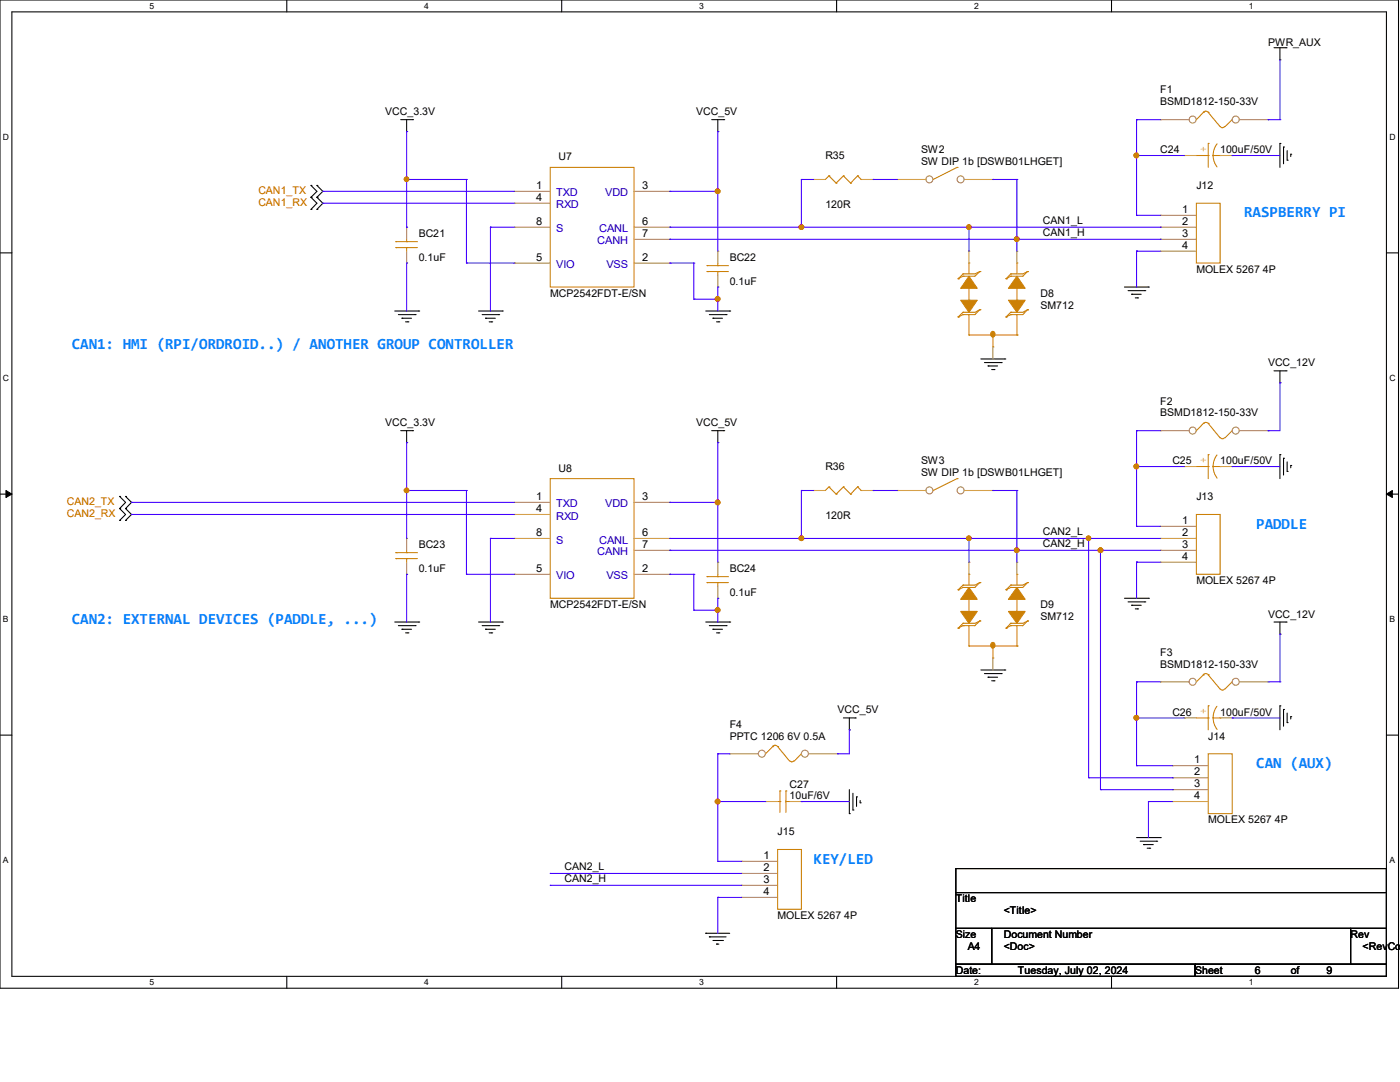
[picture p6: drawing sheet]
<svg xmlns="http://www.w3.org/2000/svg" width="279mm" height="216mm" viewBox="0 0 279 216" stroke-linecap="round" stroke-linejoin="round" font-family="sans-serif">
<path d="M0 0h279.1v197.2h-279.1zM2.4 2.4h274.3v192.4h-274.3z" fill="none" stroke="#000" stroke-width=".21"/>
<g fill="#fff">
<path d="M29.8 .3h.9v1.9h-.9z"/>
<path d="M29.8 195.1h.9v1.9h-.9z"/>
</g>
<path d="M57.2 0v2.4M57.2 194.8v2.4" fill="none" stroke="#000" stroke-width=".21"/>
<g fill="#fff">
<path d="M84.7 .3h.9v1.9h-.9z"/>
<path d="M84.7 195.1h.9v1.9h-.9z"/>
</g>
<path d="M112.1 0v2.4M112.1 194.8v2.4" fill="none" stroke="#000" stroke-width=".21"/>
<g fill="#fff">
<path d="M139.5 .3h1v1.9h-1z"/>
<path d="M139.5 195.1h1v1.9h-1z"/>
</g>
<path d="M167 0v2.4M167 194.8v2.4" fill="none" stroke="#000" stroke-width=".21"/>
<g fill="#fff">
<path d="M194.4 .3h.9v1.9h-.9z"/>
<path d="M194.4 195.1h.9v1.9h-.9z"/>
</g>
<path d="M221.8 0v2.4M221.8 194.8v2.4" fill="none" stroke="#000" stroke-width=".21"/>
<g fill="#fff">
<path d="M249.3 .3h.9v1.9h-.9z"/>
<path d="M249.3 195.1h.9v1.9h-.9z"/>
<path d="M.6 26.4h1.2v1.9h-1.2z"/>
<path d="M277.3 26.4h1.2v1.9h-1.2z"/>
<path d="M.6 74.5h1.2v1.9h-1.2z"/>
<path d="M277.3 74.5h1.2v1.9h-1.2z"/>
</g>
<path d="M0 50.5h2.4M276.7 50.5h2.4" fill="none" stroke="#000" stroke-width=".21"/>
<g fill="#fff">
<path d="M.6 122.6h1.1v1.9h-1.1z"/>
<path d="M277.3 122.6h1.1v1.9h-1.1z"/>
</g>
<path d="M0 98.6h2.4M276.7 98.6h2.4" fill="none" stroke="#000" stroke-width=".21"/>
<path d="M1.2 97.9l1.2 .7-1.2 .7zM276.7 98.6l1.2-.7v1.4z" fill="#000" stroke="#000" stroke-width=".2"/>
<g fill="#fff">
<path d="M.6 170.7h1.1v1.9h-1.1z"/>
<path d="M277.3 170.7h1.1v1.9h-1.1z"/>
</g>
<g fill="none" stroke="#000" stroke-width=".21">
<path d="M254.3 9.5h2.4M255.4 11.9h.1M255.4 9.5v2.4M256.7 9.5h.1M62.1 39.4h.1M62.1 37h.1M62.1 39.4l1.1 1.2-1.1 1.2M62.1 37l1.1 1.2-1.1 1.2M63.2 39.4h.1M63.2 37h.1M63.2 39.4l1.2 1.2-1.2 1.2M63.2 37l1.2 1.2-1.2 1.2"/>
<path d="M80 23.9h2.3M81.2 26.2h.1M81.2 23.9v2.3M82.3 23.9h.1M142 23.9h2.4M143.3 26.2h.1M143.3 23.9v2.3M144.4 23.9h.1M255.4 28.6h.1M255.4 28.6v4.8M256.2 29.3h.1M256.2 29.3v3.4"/>
<path d="M256.9 32h.1M256.9 30.1v1.9M257.6 30.8h.1M257.6 30.8v.4M62.1 41.8h.1M63.2 41.8h.1M224.4 57.3h4.8M225.1 58h3.4M225.8 58.7h.1M225.8 58.7h2M226.6 59.4h.4M227 59.4h.1"/>
<path d="M228.5 58h.1M229.2 57.3h.1M78.8 62.1h4.8M79.5 62.8h3.3M80.2 63.5h.1M80.2 63.5h1.9M80.9 64.2h.5M81.4 64.2h.1M82.8 62.8h.1M83.6 62.1h.1M95.5 62.1h4.7M96.2 62.8h3.3"/>
<path d="M96.9 63.5h.1M96.9 63.5h1.9M97.6 64.2h.5M98.1 64.2h.1M99.5 62.8h.1M100.2 62.1h.1M140.8 62.1h4.8M141.6 62.8h3.3M142.3 63.5h.1M142.3 63.5h1.9M143 64.2h.5M143.5 64.2h.1"/>
<path d="M144.9 62.8h.1M145.6 62.1h.1M195.7 71.6h4.8M196.5 72.3h3.3M197.2 73h.1M197.2 73h1.9M197.9 73.7h.5M198.4 73.7h.1M199.8 72.3h.1M200.5 71.6h.1M254.3 74h2.4M255.4 76.4h.1"/>
<path d="M255.4 74v2.4M256.7 74h.1M23.9 99.1h.1M23.9 99.1l1.2 1.1-1.2 1.3M25.1 99.1h.1M25.1 99.1l1.1 1.1-1.1 1.3M80 85.9h2.3M81.2 88.3h.1M81.2 85.9v2.4M82.3 85.9h.1M142 85.9h2.4M143.3 88.3h.1"/>
<path d="M143.3 85.9v2.4M144.4 85.9h.1M255.4 90.7h.1M255.4 90.7v4.8M256.2 91.4h.1M256.2 91.4v3.4M256.9 94.1h.1M256.9 92.2v1.9M257.6 92.9h.1M257.6 92.9v.4M23.9 101.5h.1M23.9 103.8h.1"/>
<path d="M23.9 101.5l1.2 1.2-1.2 1.1M25.1 103.8h.1M25.1 101.5h.1M25.1 101.5l1.1 1.2-1.1 1.1M224.4 119.4h4.8M229.2 119.4h.1M78.8 124.1h4.8M79.5 124.8h3.3M80.2 125.6h.1M80.2 125.6h1.9M80.9 126.3h.5M81.4 126.3h.1"/>
<path d="M82.8 124.8h.1M83.6 124.1h.1M95.5 124.1h4.7M96.2 124.8h3.3M96.9 125.6h.1M96.9 125.6h1.9M97.6 126.3h.5M98.1 126.3h.1M99.5 124.8h.1M100.2 124.1h.1M140.8 124.1h4.8M141.6 124.8h3.3"/>
<path d="M142.3 125.6h.1M142.3 125.6h1.9M143 126.3h.5M143.5 126.3h.1M144.9 124.8h.1M145.6 124.1h.1M195.7 133.7h4.8M196.5 134.4h3.3M197.2 135.1h.1M197.2 135.1h1.9M197.9 135.8h.5M198.4 135.8h.1"/>
<path d="M199.8 134.4h.1M200.5 133.7h.1M225.1 120.1h3.4M225.8 120.8h.1M225.8 120.8h2M226.6 121.5h.4M227 121.5h.1M228.5 120.1h.1M254.3 124.1h2.4M255.4 126.5h.1M255.4 124.1v2.4M256.7 124.1h.1"/>
<path d="M0 146.7h2.4M168.3 143.3h2.4M169.5 145.6h.1M169.5 143.3v2.3M169.5 157.6v4.7M170.2 158.3v3.3M170.7 143.3h.1M170.9 159h.1M170.9 159v1.9M171.7 159.7v.5M255.4 140.8h.1M255.4 140.8v4.8"/>
<path d="M256.2 141.6h.1M256.2 141.6v3.3M256.9 144.2h.1M256.9 142.3v1.9M257.6 143h.1M257.6 143v.5M276.7 146.7h2.4M169.5 162.3h.1M170.2 161.6h.1M171.7 160.2h.1M190.8 173.3h85.9v4.8h-85.9zM190.8 178.1h85.9v7.2h-85.9z"/>
<path d="M226.8 167.1h4.8M227.5 167.9h3.3M228.2 168.5h.1M228.2 168.5h2M228.9 169.2h.5M229.4 169.2h.1M230.8 167.9h.1M231.6 167.1h.1M140.8 186.2h.1M140.8 186.2h4.8M141.6 186.9h.1M141.6 186.9h3.3"/>
<path d="M142.3 187.7h1.9M143 188.4h.1M143 188.4h.5M144.2 187.7h.1M190.8 185.3h7.1v7.1h-7.1zM190.8 192.4h47.7v2.4h-47.7zM197.9 185.3h71.6v7.1h-71.6zM238.5 192.4h38.2v2.4h-38.2zM269.5 185.3h7.2v7.1h-7.2z"/>
</g>
<g fill="none" stroke="#cc8006" stroke-width=".21">
<path d="M109.8 33.4h16.7v23.9h-16.7zM165.4 35.1h.1M165.4 35.1l-.7 .7M165.4 35.1l1.5 1.4M166.9 36.5h.1M168.3 35.1h.1M168.3 35.1l-1.4 1.4M168.3 35.1l1.5 1.4M169.8 36.5h.1M171.2 35.1h.1M171.2 35.1l-1.4 1.4M171.2 35.1l.7 .7"/>
<path d="M171.9 35.8h.1M191 33.4h.1M191 33.4l-4.8 2.4M238.8 31h2.3M241.1 28.6h.1M241.1 31h.1M241.1 28.6v4.8M242.1 31l.3 1.5 .5 .8M242.1 31h1.4M242.9 28.7l-.7 1.3-.1 1M243.5 31h.1M141.1 54.2h.1"/>
<path d="M141.1 53h.1M141.1 54.2h4.3M141.1 53h4.3M143.3 53h.1M143.3 54.2h.1M143.3 52.5v.5M143.3 54.2v.7M238.8 40.6h4.7v11.9h-4.7zM79 111.5h.1M79 110.3h.1M79 111.5h4.3M79 110.3h4.3"/>
<path d="M81.2 110.3h.1M81.2 111.5h.1M81.2 109.8v.5M81.2 111.5v.7M155.2 159.9h.5M155.7 159.9h.1M155.7 157.8h.1M155.7 157.8v4.3M156.8 157.8h.1M156.8 159.9h.1M156.8 159.9h.8M156.8 157.8v4.3"/>
<path d="M238.8 143.3h2.3M241.1 140.8h.1M241.1 143.3h.1M241.1 140.8v4.8M242.1 143.3l.1 .9 .7 1.3M242.1 143.3h1.4M242.9 140.9l-.7 1.3-.1 1.1M243.5 143.3h.1"/>
</g>
<g fill="none" stroke="#a84" stroke-width=".21">
<path d="M102.7 38.2h.1M102.7 38.2h7.1M126.5 38.2h7.2M133.7 38.2h.1M162.3 35.8h.1M162.3 35.8h2.4M171.9 35.8h2.4M174.3 35.8h.1M236.3 31h.1M236.3 31h2.5M243.5 31h2.4M245.9 31h.1"/>
<path d="M102.7 40.6h.1M102.7 45.3h.1M102.7 52.5h.1M102.7 45.3h7.1M102.7 52.5h7.1M102.7 40.6h7.1M126.5 45.3h7.2M126.5 47.8h7.2M126.5 52.5h7.2M133.7 52.5h.1M133.7 47.8h.1M133.7 45.3h.1"/>
<path d="M143.3 50.1h.1M143.3 57.3h.1M143.3 50.1v2.4M143.3 54.9v2.4M231.6 43h.1M231.6 45.3h.1M231.6 47.8h.1M231.6 50.1h.1M231.6 43h7.2M231.6 45.3h7.2M231.6 47.8h7.2M231.6 50.1h7.2"/>
<path d="M81.2 107.4h.1M81.2 114.6h.1M81.2 107.4v2.4M81.2 112.2v2.4M152.8 159.9h.1M152.8 159.9h2.4M157.6 159.9h2.3M159.9 159.9h.1M236.3 143.3h.1M236.3 143.3h2.5M243.5 143.3h2.4M245.9 143.3h.1"/>
</g>
<circle cx="185.5" cy="35.8" r=".7" fill="#fff" stroke="#a84" stroke-width=".21"/>
<path d="M179.1 35.8h.1M179.1 35.8h5.7" fill="none" stroke="#a84" stroke-width=".21"/>
<circle cx="191.7" cy="35.8" r=".7" fill="#fff" stroke="#a84" stroke-width=".21"/>
<g fill="none" stroke="#a84" stroke-width=".21">
<path d="M192.4 35.8h5.8M198.2 35.8h.1M81.2 45.3h.1M81.2 52.5h.1M81.2 45.3v2.5M81.2 50.1v2.4M162.3 97.9h.1M162.3 97.9h2.4M171.9 97.9h2.4M174.3 97.9h.1M102.7 100.2h.1M102.7 102.7h.1"/>
<path d="M102.7 107.4h.1M102.7 114.6h.1M102.7 100.2h7.1M102.7 114.6h7.1M102.7 102.7h7.1M102.7 107.4h7.1M126.5 100.2h7.2M126.5 114.6h7.2M126.5 107.4h7.2M126.5 109.8h7.2M133.7 114.6h.1M133.7 100.2h.1"/>
<path d="M133.7 109.8h.1M133.7 107.4h.1"/>
</g>
<g fill="none" stroke="#cc8006" stroke-width=".21">
<path d="M79 49.4h.1M79 48.2h.1M79 49.4h4.3M79 48.2h4.3M81.2 48.2h.1M81.2 49.4h.1M81.2 47.8v.4M81.2 49.4v.7M109.8 95.5h16.7v23.9h-16.7zM165.4 97.2h.1M165.4 97.2l-.7 .7M165.4 97.2l1.5 1.4"/>
<path d="M166.9 98.6h.1M168.3 97.2h.1M168.3 97.2l-1.4 1.4M168.3 97.2l1.5 1.4M169.8 98.6h.1M171.2 97.2h.1M171.2 97.2l-1.4 1.4M171.2 97.2l.7 .7M171.9 97.9h.1M240.1 84.5a.72 .72 0 0 1 1 0M240.2 84.5h.1M240.2 84.5l-1.4 1.4"/>
<path d="M241.1 84.5h.1M241.1 84.5l2.4 2.9M244.4 87.3a.48 .48 0 0 1-.8 0M245.9 85.9h.1M245.9 85.9l-1.4 1.5"/>
</g>
<circle cx="238" cy="85.9" r=".7" fill="#fff" stroke="#a84" stroke-width=".21"/>
<path d="M231.6 85.9h.1M231.6 85.9h5.7" fill="none" stroke="#a84" stroke-width=".21"/>
<circle cx="246.6" cy="85.9" r=".7" fill="#fff" stroke="#a84" stroke-width=".21"/>
<g fill="none" stroke="#a84" stroke-width=".21">
<path d="M193.4 50.1h.1M193.4 50.1v2.4M202.9 50.1h.1M202.9 50.1v2.4M198.2 71.6h.1M198.2 69.2v2.4M247.4 85.9h5.7M253.1 85.9h.1M234 152.8h.1M234 155.2h.1M234 157.6h.1M234 159.9h.1"/>
<path d="M234 152.8h7.1M234 155.2h7.1M234 157.6h7.1M234 159.9h7.1M148 171.9h.1M148 174.3h.1M148 176.7h.1M148 179.1h.1M148 171.9h7.2M148 174.3h7.2M148 176.7h7.2M148 179.1h7.2"/>
</g>
<g fill="none" stroke="#cc8006" stroke-width=".21">
<path d="M191.2 55.6h.1M192.2 54.7h.1M192.2 55.1h.1M192.2 54.7l-1 .9M192.2 55.1l-1 .5M193.4 52.5h.1M193.4 59.9h.1M193.4 52.5v2.2M193.4 57.5v2.4M195.5 54.2h.1M195.5 54.2l-.9 .5h-2.4M195.5 54.2l-.9 .9h-2.4"/>
<path d="M200.8 55.6h.1M201.7 54.7h.1M201.7 55.1h.1M201.7 54.7l-.9 .9M201.7 55.1l-.9 .5M202.9 59.9h.1M202.9 52.5h.1M202.9 52.5v2.2M202.9 57.5v2.4M205.1 54.2h.1M205.1 54.2l-1 .5h-2.4M205.1 54.2l-1 .9h-2.4"/>
<path d="M191.2 63.2h.1M192.2 62.8h.1M192.2 62.3h.1M192.2 62.8l-1 .4M192.2 62.3l-1 .9M193.4 66.8h.1M193.4 60.4h.1M193.4 60.4v1.9M193.4 62.8v4M193.4 66.8h9.5M195.5 61.8h.1M195.5 61.8l-.9 1h-2.4"/>
<path d="M195.5 61.8l-.9 .5h-2.4M198.2 69.2h.1M198.2 67.3v1.9M200.8 63.2h.1M201.7 62.8h.1M201.7 62.3h.1M201.7 62.3l-.9 .9M201.7 62.8l-.9 .4M202.9 66.8h.1M202.9 60.4h.1M202.9 60.4v1.9M202.9 62.8v4"/>
<path d="M205.1 61.8h.1M205.1 61.8l-1 1h-2.4M205.1 61.8l-1 .5h-2.4M191 95.5h.1M191 95.5l-4.8 2.4M241.1 150.4h4.8v11.9h-4.8zM155.2 169.5h4.7v11.9h-4.7z"/>
</g>
<g fill="#cc8006" stroke="#cc8006" stroke-width=".21">
<path d="M191.7 59.9h3.3l-1.6 2.4z" fill-rule="evenodd"/>
<path d="M193.4 55.1l1.6 2.4h-3.3z" fill-rule="evenodd"/>
<path d="M197.9 66.2a.52 .52 0 0 1 .7 .5 .52 .52 0 0 1-.7 .5 .66 .66 0 0 1 0-1z" fill-rule="evenodd"/>
<path d="M201.3 59.9h3.3l-1.7 2.4z" fill-rule="evenodd"/>
<path d="M202.9 55.1l1.7 2.4h-3.3z" fill-rule="evenodd"/>
</g>
<circle cx="185.5" cy="97.9" r=".7" fill="#fff" stroke="#a84" stroke-width=".21"/>
<path d="M179.1 97.9h.1M179.1 97.9h5.7" fill="none" stroke="#a84" stroke-width=".21"/>
<circle cx="191.7" cy="97.9" r=".7" fill="#fff" stroke="#a84" stroke-width=".21"/>
<path d="M192.4 97.9h5.8M198.2 97.9h.1M143.3 112.2h.1M143.3 119.4h.1M143.3 112.2v2.4M143.3 117v2.4" fill="none" stroke="#a84" stroke-width=".21"/>
<g fill="none" stroke="#cc8006" stroke-width=".21">
<path d="M240.1 22.4a.7 .7 0 0 1 1.1 0M240.2 22.4h.1M240.2 22.4l-1.4 1.5M241.1 22.4h.1M241.1 22.4l2.4 2.9M244.4 25.2a.48 .48 0 0 1-.8 0M245.9 23.9h.1M245.9 23.9l-1.4 1.4M141.1 116.2h.1M141.1 115.1h.1M141.1 116.2h4.3M141.1 115.1h4.3"/>
<path d="M143.3 115.1h.1M143.3 116.2h.1M143.3 114.6v.5M143.3 116.2v.8"/>
</g>
<circle cx="238" cy="23.9" r=".7" fill="#fff" stroke="#a84" stroke-width=".21"/>
<path d="M231.6 23.9h.1M231.6 23.9h5.7" fill="none" stroke="#a84" stroke-width=".21"/>
<circle cx="246.6" cy="23.9" r=".7" fill="#fff" stroke="#a84" stroke-width=".21"/>
<g fill="none" stroke="#a84" stroke-width=".21">
<path d="M247.4 23.9h5.7M253.1 23.9h.1M193.4 112.2h.1M193.4 112.2v2.4M202.9 112.2h.1M202.9 112.2v2.4M231.6 105h.1M231.6 107.4h.1M231.6 109.8h.1M231.6 112.2h.1M231.6 105h7.2M231.6 107.4h7.2"/>
<path d="M231.6 109.8h7.2M231.6 112.2h7.2M198.2 133.7h.1M198.2 131.3v2.4"/>
</g>
<g fill="none" stroke="#cc8006" stroke-width=".21">
<path d="M191.2 117.7h.1M192.2 116.8h.1M192.2 117.2h.1M192.2 116.8l-1 .9M192.2 117.2l-1 .5M193.4 114.6h.1M193.4 114.6v2.2M193.4 119.6v2.4M195.5 116.2h.1M195.5 116.2l-.9 .6h-2.4M195.5 116.2l-.9 1h-2.4M200.8 117.7h.1"/>
<path d="M201.7 116.8h.1M201.7 117.2h.1M201.7 116.8l-.9 .9M201.7 117.2l-.9 .5M202.9 114.6h.1M202.9 114.6v2.2M202.9 119.6v2.4M205.1 116.2h.1M205.1 116.2l-1 .6h-2.4M205.1 116.2l-1 1h-2.4M238.8 102.7h4.7v11.9h-4.7zM191.2 125.3h.1"/>
<path d="M192.2 124.8h.1M192.2 124.4h.1M192.2 124.8l-1 .5M192.2 124.4l-1 .9M193.4 128.9h.1M193.4 122.5h.1M193.4 122h.1M193.4 122.5v1.9M193.4 124.8v4.1M193.4 128.9h9.5M195.5 123.9h.1M195.5 123.9l-.9 .9h-2.4"/>
<path d="M195.5 123.9l-.9 .5h-2.4M198.2 131.3h.1M198.2 129.4v1.9M200.8 125.3h.1M201.7 124.8h.1M201.7 124.4h.1M201.7 124.4l-.9 .9M201.7 124.8l-.9 .5M202.9 128.9h.1M202.9 122h.1M202.9 122.5h.1M202.9 122.5v1.9"/>
<path d="M202.9 124.8v4.1M205.1 123.9h.1M205.1 123.9l-1 .9h-2.4M205.1 123.9l-1 .5h-2.4M240.1 134.6a.7 .7 0 0 1 1.1 0M240.2 134.7h.1M240.2 134.7l-1.4 1.4M241.1 134.7h.1M241.1 134.7l2.4 2.8M244.4 137.5a.46 .46 0 0 1-.8 0M245.9 136.1h.1M245.9 136.1l-1.4 1.4"/>
</g>
<g fill="#cc8006" stroke="#cc8006" stroke-width=".21">
<path d="M191.7 122h3.3l-1.6 2.4z" fill-rule="evenodd"/>
<path d="M193.4 117.2l1.6 2.4h-3.3z" fill-rule="evenodd"/>
<path d="M197.9 128.3a.52 .52 0 0 1 .7 .5 .52 .52 0 0 1-.7 .5 .66 .66 0 0 1 0-1z" fill-rule="evenodd"/>
<path d="M201.3 122h3.3l-1.7 2.4z" fill-rule="evenodd"/>
<path d="M202.9 117.2l1.7 2.4h-3.3z" fill-rule="evenodd"/>
</g>
<circle cx="238" cy="136" r=".7" fill="#fff" stroke="#a84" stroke-width=".21"/>
<path d="M231.6 136.1h.1M231.6 136.1h5.7" fill="none" stroke="#a84" stroke-width=".21"/>
<circle cx="246.6" cy="136" r=".7" fill="#fff" stroke="#a84" stroke-width=".21"/>
<path d="M236.3 93.1h.1M236.3 93.1h2.5M243.5 93.1h2.4M245.9 93.1h.1M247.4 136.1h5.7M253.1 136.1h.1" fill="none" stroke="#a84" stroke-width=".21"/>
<g fill="none" stroke="#cc8006" stroke-width=".21">
<path d="M238.8 93.1h2.3M241.1 90.7h.1M241.1 93.1h.1M241.1 90.7v4.8M242.1 93.1l.3 1.4 .5 .9M242.1 93.1h1.4M242.9 90.8l-.7 1.3-.1 1M243.5 93.1h.1M154.2 148.9a.7 .7 0 0 1 1 .1M154.2 149h.1M154.2 149l-1.4 1.4M155.2 149h.1"/>
<path d="M155.2 149l2.4 2.8M158.4 151.8l-.4 .2-.4-.2M159.9 150.4h.1M159.9 150.4l-1.4 1.4"/>
</g>
<circle cx="152" cy="150.4" r=".7" fill="#fff" stroke="#a84" stroke-width=".21"/>
<path d="M145.6 150.4h.1M145.6 150.4h5.7" fill="none" stroke="#a84" stroke-width=".21"/>
<circle cx="160.6" cy="150.4" r=".7" fill="#fff" stroke="#a84" stroke-width=".21"/>
<path d="M161.4 150.4h5.7M167.1 150.4h.1" fill="none" stroke="#a84" stroke-width=".21"/>
<g fill="none" stroke="#4200ff" stroke-width=".21">
<path d="M255.4 11.9v12M64.4 38.2h.1M64.4 38.2h38.3M81.2 26.2h.1M81.2 35.8h.1M81.2 26.2v19.1M81.2 35.8h11.9M93.1 35.8h.1M93.1 35.8v16.7M133.7 38.2h.1M133.7 38.2h9.6M143.3 26.2h.1"/>
<path d="M143.3 38.2h.1M143.3 26.2v23.9M159.9 35.8h.1M159.9 35.8v9.5M159.9 35.8h2.4M174.3 35.8h.1M174.3 35.8h4.8M198.2 35.8h.1M198.2 35.8h4.7M202.9 35.8h.1M202.9 35.8v14.3M226.8 31h.1"/>
<path d="M226.8 23.9h.1M226.8 23.9v19.1M226.8 31h9.5M226.8 23.9h4.8M245.9 31h.1M245.9 31h9.5M253.1 23.9h.1M253.1 23.9h2.3M255.4 23.9h.1M64.4 40.6h.1M64.4 40.6h38.3M81.2 52.5h.1"/>
<path d="M81.2 45.3h.1M81.2 52.5v9.6M93.1 52.5h.1M93.1 52.5h9.6M97.9 45.3h.1M97.9 45.3h4.8M97.9 45.3v16.8M133.7 52.5h.1M133.7 45.3h.1M133.7 47.8h.1M133.7 52.5h4.8M133.7 45.3h97.9"/>
<path d="M133.7 47.8h97.9M138.5 52.5h.1M138.5 59.7h.1M138.5 52.5v7.2M138.5 59.7h4.8M143.3 57.3h.1M143.3 59.7h.1M143.3 57.3v4.8M159.9 45.3h.1M193.4 45.3h.1M193.4 45.3v4.8M202.9 47.8h.1"/>
<path d="M226.8 50.1h.1M226.8 43h.1M226.8 50.1v7.2M226.8 50.1h4.8M226.8 43h4.8M231.6 47.8h.1M231.6 45.3h.1M255.4 76.4h.1M255.4 76.4v9.5h-2.3M81.2 88.3h.1M81.2 97.9h.1M81.2 88.3v19.1"/>
<path d="M81.2 97.9h11.9M93.1 97.9h.1M93.1 97.9v16.7M143.3 88.3h.1M143.3 88.3v23.9M159.9 97.9h.1M159.9 97.9h2.4M159.9 97.9v9.5M174.3 97.9h.1M174.3 97.9h4.8M198.2 97.9h.1M198.2 97.9h4.7"/>
<path d="M202.9 97.9h.1M202.9 97.9v14.3M226.8 85.9h.1M226.8 93.1h.1M226.8 85.9v19.1M226.8 85.9h4.8M226.8 93.1h9.5M245.9 93.1h.1M245.9 93.1h9.5M253.1 85.9h.1M26.2 102.7h.1M26.2 100.2h.1"/>
<path d="M26.2 100.2h76.5M26.2 102.7h76.5M81.2 114.6h.1M81.2 114.6v9.5M93.1 114.6h.1M93.1 114.6h9.6M97.9 107.4h.1M97.9 107.4h4.8M97.9 107.4v16.7M133.7 100.2h.1M133.7 107.4h.1M133.7 109.8h.1"/>
<path d="M133.7 114.6h.1M133.7 100.2h9.6M133.7 107.4h97.9M133.7 109.8h97.9M133.7 114.6h4.8M138.5 114.6h.1M138.5 114.6v7.2M143.3 100.2h.1M143.3 119.4h.1M143.3 119.4v4.7M159.9 107.4h.1M193.4 107.4h.1"/>
<path d="M193.4 107.4v4.8M202.9 109.8h.1M217.3 107.4h.1M217.3 107.4v47.8M219.6 109.8h.1M219.6 109.8v47.8M226.8 105h.1M226.8 112.2h.1M226.8 112.2v7.2M226.8 105h4.8M226.8 112.2h4.8M138.5 121.8h.1"/>
<path d="M138.5 121.8h4.8M143.3 121.8h.1M226.8 136.1h.1M226.8 136.1v16.7M226.8 136.1h4.8M253.1 136.1h2.3M255.4 126.5h.1M255.4 136.1h.1M255.4 126.5v9.6M143.3 150.4h.1M143.3 159.9h.1M143.3 150.4v21.5"/>
<path d="M143.3 159.9h9.5M143.3 150.4h2.3M159.9 159.9h.1M159.9 159.9h9.6M167.1 150.4h.1M169.5 145.6h.1M169.5 145.6v4.8h-2.4M217.3 155.2h.1M217.3 155.2h16.7M219.6 157.6h.1M219.6 157.6h14.4M226.8 143.3h.1"/>
<path d="M226.8 152.8h.1M226.8 143.3h9.5M226.8 152.8h7.2M229.2 159.9h.1M229.2 159.9h4.8M229.2 159.9v7.2M234 157.6h.1M234 155.2h.1M245.9 143.3h.1M245.9 143.3h9.5M109.8 174.3h.1M109.8 176.7h.1"/>
<path d="M109.8 174.3h38.2M109.8 176.7h38.2M143.3 171.9h.1M143.3 179.1h.1M143.3 179.1v7.1M143.3 171.9h4.7M143.3 179.1h4.7"/>
</g>
<g fill="#f00" stroke="#f00" stroke-width=".21">
<circle cx="143.2" cy="38.2" r=".47"/>
<circle cx="143.2" cy="59.6" r=".47"/>
<circle cx="159.9" cy="45.3" r=".47"/>
<circle cx="202.9" cy="47.7" r=".47"/>
<circle cx="193.4" cy="45.3" r=".44"/>
<circle cx="81.1" cy="97.9" r=".44"/>
<circle cx="202.9" cy="109.8" r=".47"/>
<circle cx="143.2" cy="100.2" r=".47"/>
<circle cx="159.9" cy="107.4" r=".47"/>
<circle cx="217.2" cy="107.4" r=".44"/>
<circle cx="193.4" cy="107.4" r=".44"/>
<circle cx="219.6" cy="109.8" r=".47"/>
<circle cx="143.2" cy="121.7" r=".47"/>
<circle cx="226.8" cy="31" r=".47"/>
<circle cx="226.8" cy="93.1" r=".47"/>
<circle cx="226.8" cy="143.2" r=".47"/>
<circle cx="143.2" cy="159.9" r=".47"/>
<circle cx="81.1" cy="35.8" r=".44"/>
</g>
<g font-size="3.1" fill="#0080ff">
<text x="248.3" y="43.4">RASPBERRY PI</text>
<text x="14.3" y="69.7">CAN1: HMI (RPI/ORDROID..) / ANOTHER GROUP CONTROLLER</text>
<text x="250.7" y="105.5">PADDLE</text>
<text x="14.3" y="124.6">CAN2: EXTERNAL DEVICES (PADDLE, ...)</text>
<text x="250.7" y="153.2">CAN (AUX)</text>
<text x="162.3" y="172.3">KEY/LED</text>
</g>
<g font-size="2.2">
<text x="107" y="37.7">1</text>
<text x="107" y="40">4</text>
<text x="128.2" y="37.7">3</text>
<text x="107" y="44.8">8</text>
<text x="128.2" y="47.2">7</text>
<text x="128.2" y="44.8">6</text>
<text x="235.9" y="42.5">1</text>
<text x="235.9" y="44.8">2</text>
<text x="235.9" y="47.2">3</text>
<text x="107" y="52">5</text>
<text x="128.2" y="52">2</text>
<text x="235.9" y="49.6">4</text>
<text x="107" y="99.7">1</text>
<text x="128.2" y="99.7">3</text>
<text x="107" y="102.1">4</text>
<text x="107" y="106.9">8</text>
<text x="128.2" y="106.9">6</text>
<text x="235.9" y="104.5">1</text>
<text x="235.9" y="106.9">2</text>
<text x="128.2" y="109.3">7</text>
<text x="235.9" y="109.3">3</text>
<text x="235.9" y="111.7">4</text>
<text x="107" y="114.1">5</text>
<text x="128.2" y="114.1">2</text>
<text x="238.3" y="152.3">1</text>
<text x="238.3" y="154.7">2</text>
<text x="238.3" y="157.1">3</text>
<text x="238.3" y="159.4">4</text>
<text x="152.4" y="171.4">1</text>
<text x="152.4" y="173.8">2</text>
<text x="152.4" y="176.1">3</text>
<text x="152.4" y="178.6">4</text>
</g>
<g font-size="2.2" fill="#00c">
<text x="111" y="39.2">TXD</text>
<text x="111" y="41.6">RXD</text>
<text x="120.8" y="39.2">VDD</text>
<text x="111" y="46.4">S</text>
<text x="119.6" y="46.4">CANL</text>
<text x="111" y="53.5">VIO</text>
<text x="119.2" y="48.8">CANH</text>
<text x="121" y="53.5">VSS</text>
<text x="111" y="101.3">TXD</text>
<text x="120.8" y="101.3">VDD</text>
<text x="111" y="103.7">RXD</text>
<text x="111" y="108.5">S</text>
<text x="119.2" y="110.8">CANH</text>
<text x="119.6" y="108.5">CANL</text>
<text x="111" y="115.6">VIO</text>
<text x="121" y="115.6">VSS</text>
</g>
<g font-size="2.1">
<text x="253.1" y="9.1">PWR_AUX</text>
<text x="76.9" y="22.9">VCC_3.3V</text>
<text x="138.9" y="22.9">VCC_5V</text>
<text x="231.6" y="18.6">F1</text>
<text x="231.6" y="21">BSMD1812-150-33V</text>
<text x="111.5" y="32">U7</text>
<text x="164.7" y="31.8">R35</text>
<text x="183.8" y="30.6">SW2</text>
<text x="183.8" y="33">SW DIP 1b [DSWB01LHGET]</text>
<text x="231.6" y="30.6">C24</text>
<text x="243.5" y="30.6">100uF/50V</text>
<text x="164.7" y="41.6">120R</text>
<text x="238.8" y="37.8">J12</text>
<text x="83.6" y="47.3">BC21</text>
<text x="208.2" y="47.1">CAN1_H</text>
<text x="208.2" y="44.7">CAN1_L</text>
<text x="83.6" y="52.1">0.1uF</text>
<text x="145.6" y="52.1">BC22</text>
<text x="109.8" y="59.2">MCP2542FDT-E/SN</text>
<text x="145.6" y="56.9">0.1uF</text>
<text x="207.7" y="59.2">D8</text>
<text x="238.8" y="54.4">MOLEX 5267 4P</text>
<text x="207.7" y="61.6">SM712</text>
<text x="253.1" y="73.1">VCC_12V</text>
<text x="231.6" y="80.7">F2</text>
<text x="231.6" y="83.1">BSMD1812-150-33V</text>
<text x="76.9" y="85">VCC_3.3V</text>
<text x="138.9" y="85">VCC_5V</text>
<text x="111.5" y="94.1">U8</text>
<text x="164.7" y="93.9">R36</text>
<text x="183.8" y="92.7">SW3</text>
<text x="183.8" y="95">SW DIP 1b [DSWB01LHGET]</text>
<text x="234" y="92.7">C25</text>
<text x="243.5" y="92.7">100uF/50V</text>
<text x="238.8" y="99.8">J13</text>
<text x="164.7" y="103.6">120R</text>
<text x="208.2" y="106.8">CAN2_L</text>
<text x="83.6" y="109.4">BC23</text>
<text x="208.2" y="109.1">CAN2_H</text>
<text x="83.6" y="114.1">0.1uF</text>
<text x="145.6" y="114.1">BC24</text>
<text x="145.6" y="118.9">0.1uF</text>
<text x="238.8" y="116.5">MOLEX 5267 4P</text>
<text x="109.8" y="121.3">MCP2542FDT-E/SN</text>
<text x="207.7" y="121.3">D9</text>
<text x="207.7" y="123.7">SM712</text>
<text x="253.1" y="123.2">VCC_12V</text>
<text x="231.6" y="130.9">F3</text>
<text x="231.6" y="133.3">BSMD1812-150-33V</text>
<text x="167.1" y="142.3">VCC_5V</text>
<text x="234" y="142.8">C26</text>
<text x="243.5" y="142.8">100uF/50V</text>
<text x="145.6" y="145.2">F4</text>
<text x="145.6" y="147.6">PPTC 1206 6V 0.5A</text>
<text x="241.1" y="147.6">J14</text>
<text x="157.6" y="157.1">C27</text>
<text x="157.6" y="159.5">10uF/6V</text>
<text x="155.2" y="166.7">J15</text>
<text x="241.1" y="164.3">MOLEX 5267 4P</text>
<text x="112.6" y="173.6">CAN2_L</text>
<text x="112.6" y="176">CAN2_H</text>
<text x="155.2" y="183.4">MOLEX 5267 4P</text>
<text x="190.8" y="180">Title</text>
<text x="200.3" y="182.4">&lt;Title&gt;</text>
<text x="190.8" y="187.2">Size</text>
<text x="193.1" y="189.6">A4</text>
<text x="200.3" y="187.2">Document Number</text>
<text x="200.3" y="189.6">&lt;Doc&gt;</text>
<text x="269.5" y="187.2">Rev</text>
<text x="271.9" y="189.6">&lt;RevCod</text>
<text x="190.8" y="194.4">Date:</text>
<text x="203.2" y="194.4">Tuesday, July 02, 2024</text>
<text x="238.5" y="194.4">Sheet</text>
<text x="250.4" y="194.4">6</text>
<text x="257.6" y="194.4">of</text>
<text x="264.7" y="194.4">9</text>
</g>
<g font-size="2.1" fill="#cc8006">
<text x="240.8" y="30.3" transform="rotate(-90 240.8 30.3)">+</text>
<text x="240.8" y="92.4" transform="rotate(-90 240.8 92.4)">+</text>
<text x="240.8" y="142.5" transform="rotate(-90 240.8 142.5)">+</text>
</g>
<g font-size="2.1" fill="#f00">
<text x="51.6" y="41.1">CAN1_RX</text>
<text x="51.6" y="38.7">CAN1_TX</text>
<text x="13.3" y="100.8">CAN2_TX</text>
<text x="13.3" y="103.2">CAN2_RX</text>
</g>
<g font-size="1.7">
<text x="29.8" y="1.8">5</text>
<text x="84.7" y="1.8">4</text>
<text x="139.5" y="1.8">3</text>
<text x="194.4" y="1.8">2</text>
<text x="249.3" y="1.8">1</text>
<text x=".6" y="27.9">D</text>
<text x="277.3" y="27.9">D</text>
<text x=".6" y="76">C</text>
<text x="277.3" y="76">C</text>
<text x=".6" y="124.2">B</text>
<text x="277.3" y="124.2">B</text>
<text x=".6" y="172.3">A</text>
<text x="277.3" y="172.3">A</text>
<text x="29.8" y="196.6">5</text>
<text x="84.7" y="196.6">4</text>
<text x="139.5" y="196.6">3</text>
<text x="194.4" y="196.6">2</text>
<text x="249.3" y="196.6">1</text>
</g>
</svg>
